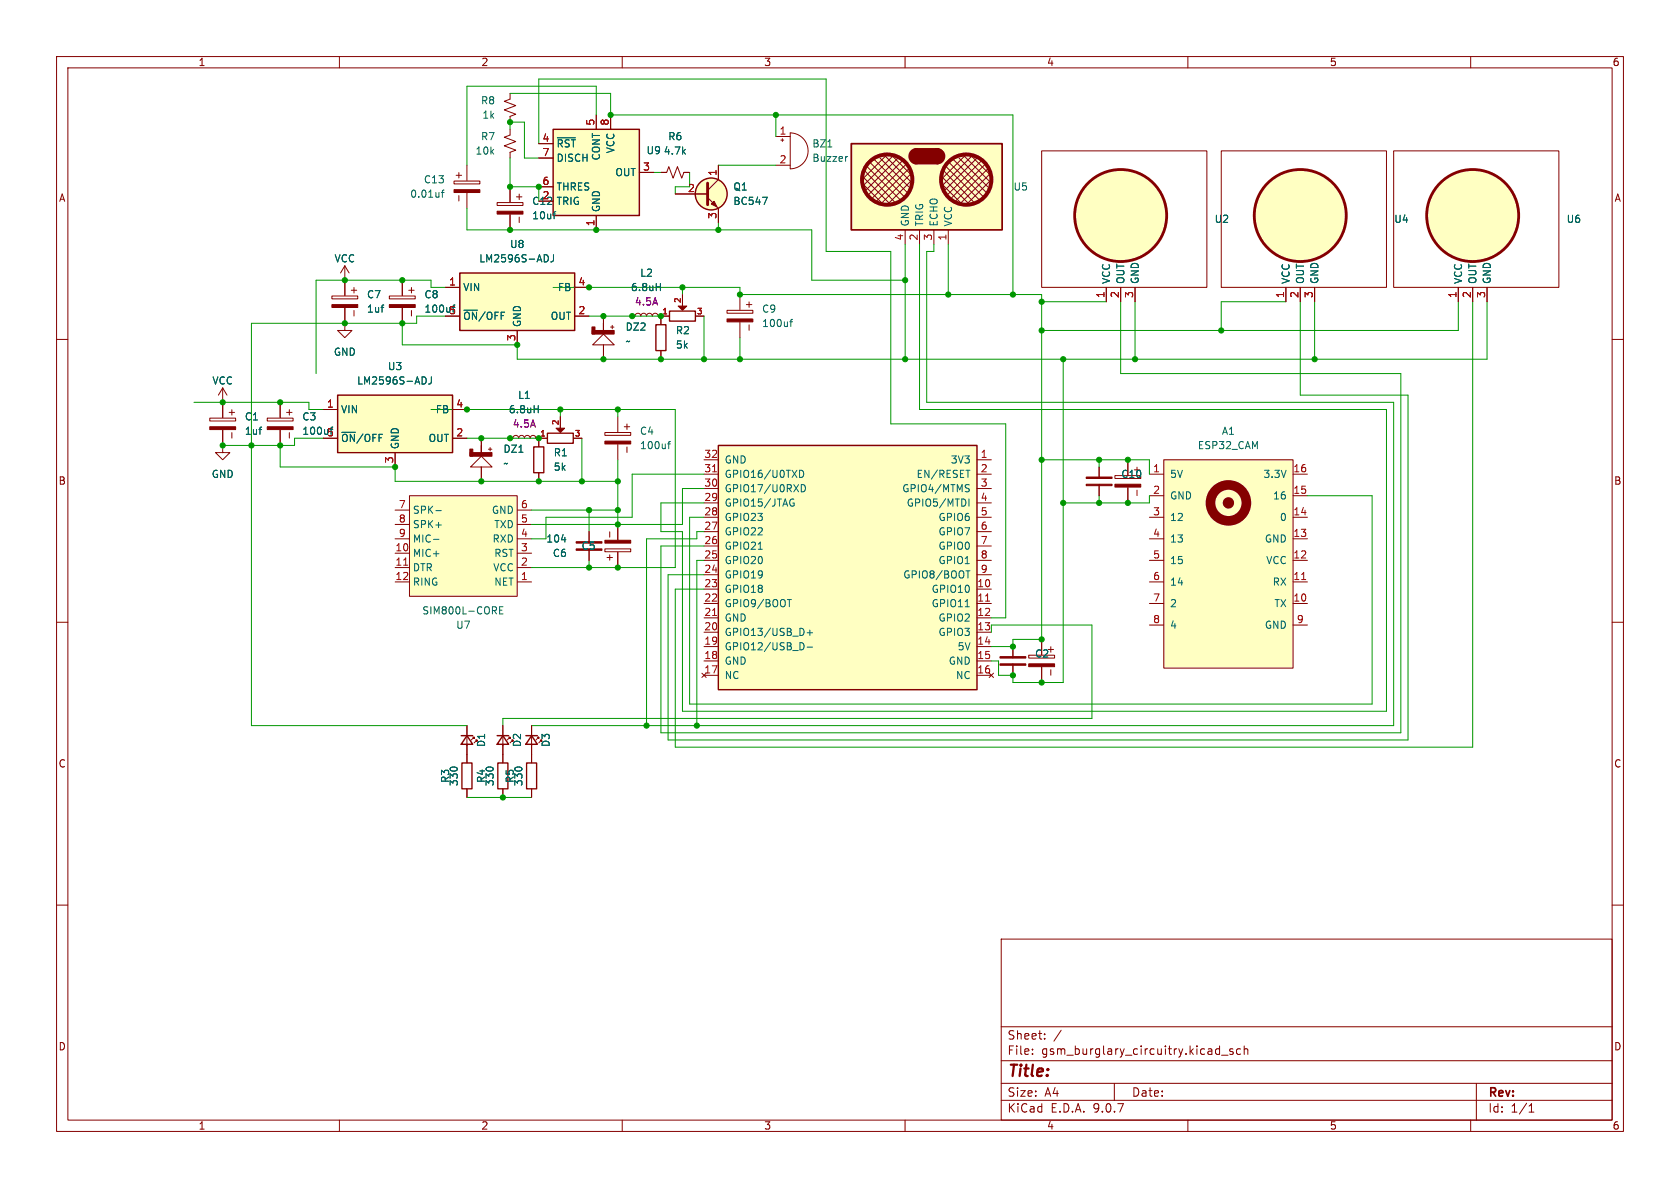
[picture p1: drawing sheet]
<svg xmlns="http://www.w3.org/2000/svg" width="297mm" height="210mm" viewBox="0 0 297 210" stroke-linecap="round" stroke-linejoin="round" font-family="sans-serif">
<g fill="none" stroke="#840000" stroke-width=".18">
<path d="M10 10h277v190h-277zM12 12h273v186h-273zM60 10v2M110 10v2M160 10v2M210 10v2M260 10v2M111.8 55.9h.5l.1-.4 .4-.1 .3 .1 .2 .4 .1-.4 .4-.1 .3 .1 .2 .4 .1-.4 .4-.1 .4 .1 .1 .4 .2-.4 .3-.1 .4 .1 .1 .4h.5M10 60h2M47.2 73.9h4.6v.5h-4.6zM49.5 71.1v2.7M49.5 76v2.7"/>
<path d="M51.1 76.5v.9M285 60h2M10 110h2M285 110h2M10 160h2M177 166h108v32h-108zM285 160h2M60 198v2M110 198v2M160 198v2M177 194.5h108M177 191.5h108"/>
<path d="M177 187.5h108M177 181.5h108M182.5 186.3v.1M182.5 185.5v.1M184.7 183.6v.1M184.7 182.8v.1M187.6 182.1l-1.3 2M197 191.5v3M210 198v2M215.5 185.4l.1 .1M215.6 184.9v1.5M215.6 186.3l-.1 .1"/>
<path d="M216 186.5h1.1M218 185.5l-.4-.1-.2 .2 .1 .2 .5 .2v.3h-.6M219.3 185.5l-.4-.1-.3 .3v.4l.1 .2h.6M220 185.5l.2-.1 .3 .1 .1 .9M220 184.9v1.5M260 198v2M261 191.5v6.5M270.3 196.6h.9M270.3 195.5l.4-.4v1.5"/>
</g>
<path d="M116 50.7h.7M116.7 50.1v1.3" fill="none" stroke="#006464" stroke-width=".18"/>
<path d="M47.2 75.4h4.6v.5h-4.6z" fill="#840000" stroke="#840000" stroke-width=".18"/>
<path d="M150.5 25.4h26.7v15.2h-26.7z" fill="#ffffc2"/>
<g fill="#ffffc2" stroke="#ffffc2" stroke-width=".18">
<circle cx="170.8" cy="31.8" r="4.4"/>
<circle cx="198.1" cy="38.1" r="8.1"/>
</g>
<path d="M150.5 25.4h26.7v15.2h-26.7z" fill="none" stroke="#840000" stroke-width=".3"/>
<path d="M161.9 26.7a.96 .96 0 0 0-.8 .9 .96 .96 0 0 0 .8 1M161.9 26.7h3.8v1.9h-3.8zM165.7 26.7a.95 .95 0 0 1 .9 .9 .95 .95 0 0 1-.9 1" fill="none" stroke="#840000" stroke-width="1"/>
<g fill="none" stroke="#840000" stroke-width=".18">
<path d="M152.4 31.1l5.1 5.1M152.4 32.4l3.8 3.8M152.7 30l5.8 6.1M153 29.2l6.4 6.4M153.7 28.6l6.3 6.3M154.3 27.9l6.4 6.4M155.6 27.9l5.1 5.1M156.2 27.3l5.1 5.1M156.8 27.3l-4.4 4.5M157.5 27.3l3.8 3.8M158.1 27.3l-5.7 5.7M158.7 27.9l-5.7 5.8"/>
<path d="M159.8 28.2l-6.4 6.3M160.3 29l-6.4 6.3M160.7 29.8l-5.8 5.8M161.3 30.5l-5.7 5.7M161.3 31.8l-4.5 4.4M166.4 31.1l5 5.1M166.4 32.4l3.8 3.8M166.6 30l5.9 6.1M167 29.2l6.4 6.4M167.6 28.6l6.4 6.3M168.3 27.9l6.3 6.4M169.5 27.9l5.1 5.1"/>
<path d="M170.2 27.3l5.1 5.1M170.8 27.3l-4.4 4.5M171.4 27.3l3.9 3.8M172.1 27.3l-5.7 5.7M172.7 27.9l-5.7 5.8M173.7 28.2l-6.3 6.3M174.2 29l-6.3 6.3M174.6 29.8l-5.7 5.8M175.3 30.5l-5.8 5.7M175.3 31.8l-4.5 4.4M184.1 26.7h29.3v24.1h-29.3zM106.7 59.1l1.9 1.9h-3.8z"/>
<path d="M106.7 55.9v2.5M160 40.6v2.6M162.6 40.6v2.6M165.1 40.6v2.6M167.6 40.6v2.6M195.6 50.8v2.5M198.1 50.8v2.5M200.7 50.8v2.5M106.7 61v2.5"/>
</g>
<path d="M162.1 27.4h3.3" fill="none" stroke="#840000" stroke-width="2"/>
<g fill="none" stroke="#840000" stroke-width=".7">
<circle cx="156.8" cy="31.8" r="4.4"/>
<circle cx="170.8" cy="31.8" r="4.4"/>
</g>
<g fill="#840000" stroke="#840000" stroke-width=".18">
<path d="M104.7 57.8h.5v1.2h-.5z"/>
<path d="M104.7 58.4h3.9v.7h-3.9z"/>
</g>
<circle cx="198.1" cy="38.1" r="8.1" fill="none" stroke="#840000" stroke-width=".5"/>
<path d="M81.3 48.3h20.3v10.1h-20.3z" fill="#ffffc2"/>
<path d="M81.3 48.3h20.3v10.1h-20.3z" fill="none" stroke="#840000" stroke-width=".25"/>
<g fill="none" stroke="#840000" stroke-width=".18">
<path d="M87.9 35.8h4.6v.5h-4.6zM90.2 33v2.7M90.2 37.9v2.7M91.8 38.4v.9M246.4 26.7h29.2v24.1h-29.2zM78.7 50.8h2.6M78.7 55.9h2.6M91.4 58.4v2.6M101.6 50.8h2.5M101.6 55.9h2.5M116.8 55.9h1.5M120.6 52.1v2"/>
<path d="M123 55.9h1.5M128.5 54.9h4.6v.5h-4.6zM130.8 52.1v2.7M130.8 57v2.7M132.4 57.4v1M257.8 50.8v2.5M260.3 50.8v2.5M262.9 50.8v2.5"/>
</g>
<path d="M97.8 37.8h.5M98.3 37.4l-.3 .1M96.5 45a.68 .68 0 0 1 .4 .7 .68 .68 0 0 1-.4 .6M97.9 45v.9a.41 .41 0 0 1-.5 .4M139.6 56.9h.5M140.1 56.5l-.3 .1v1.1" fill="none" stroke="#006464" stroke-width=".18"/>
<g fill="#840000" stroke="#840000" stroke-width=".18">
<path d="M87.9 37.3h4.6v.5h-4.6z"/>
<path d="M128.5 56.4h4.6v.5h-4.6z"/>
<path d="M119.9 54.1h1.5l-.8 .8z"/>
</g>
<circle cx="260.3" cy="38.1" r="8.1" fill="#ffffc2" stroke="#ffffc2" stroke-width=".18"/>
<circle cx="260.3" cy="38.1" r="8.1" fill="none" stroke="#840000" stroke-width=".5"/>
<path d="M118.4 55h4.5v1.8h-4.5z" fill="none" stroke="#840000" stroke-width=".24"/>
<path d="M205.7 81.3h22.9v36.8h-22.9z" fill="#ffffc2"/>
<g fill="none" stroke="#840000" stroke-width=".18">
<path d="M203.2 83.8h2.5M203.2 87.6h2.5M203.2 91.4h2.5M203.2 95.3h2.5M203.2 99.1h2.5M205.7 81.3h22.9v36.8h-22.9zM228.6 83.8h2.5M228.6 87.6h2.5M228.6 91.4h2.5M228.6 95.3h2.5M228.6 99.1h2.5M203.2 102.9h2.5"/>
<path d="M203.2 106.7h2.5M203.2 110.5h2.5M228.6 102.9h2.5M228.6 106.7h2.5M228.6 110.5h2.5"/>
<circle cx="217.2" cy="88.9" r="3.6"/>
</g>
<circle cx="217.2" cy="88.9" r=".51" fill="none" stroke="#840000" stroke-width="1"/>
<circle cx="217.2" cy="88.9" r="3.2" fill="none" stroke="#840000" stroke-width="1.7"/>
<path d="M230.1 102.5h.7" fill="none" stroke="#a90000" stroke-width=".18"/>
<path d="M127 78.7h45.7v43.2h-45.7z" fill="#ffffc2"/>
<path d="M127 78.7h45.7v43.2h-45.7zM81.5 130h2.1M82.5 130l1.1 1.6h-2.1zM87.9 130h2M88.9 130l1 1.6h-2zM93 130h2M94 130l1 1.6h-2z" fill="none" stroke="#840000" stroke-width=".25"/>
<g fill="none" stroke="#840000" stroke-width=".18">
<path d="M80.3 32h4.5v.5h-4.5zM81.1 34.6v.9M82.5 29.2v2.7M82.5 34.1v2.7M215.9 26.7h29.2v24.1h-29.2zM116.8 55.9v1.5M227.3 50.8v2.5M229.9 50.8v2.5M232.4 50.8v2.5M37.1 73.9h4.6v.5h-4.6zM39.4 71.1v2.7M39.4 76v2.7"/>
<path d="M41 76.5v.9M116.8 62v1.5M104.1 94v2M104.1 97.1v2M106.9 97h4.6v.5h-4.6zM107.8 94v1M109.2 92.7v2.7M109.2 97.6v2.7M124.5 83.8h2.5M124.5 81.3h2.5M124.5 86.4h2.5M124.5 88.9h2.5"/>
<path d="M124.5 91.4h2.5M124.5 94h2.5M124.5 96.5h2.5M124.5 99.1h2.5M172.7 83.8h2.6M172.7 81.3h2.6M172.7 86.4h2.6M172.7 88.9h2.6M172.7 91.4h2.6M172.7 94h2.6M172.7 96.5h2.6M172.7 99.1h2.6"/>
<path d="M124.1 119l.7 .8M124.5 114.3h2.5M124.5 101.6h2.5M124.5 104.1h2.5M124.5 106.7h2.5M124.5 109.2h2.5M124.5 111.8h2.5M124.5 116.8h2.5M124.5 119.4h2.5M124.8 119l-.7 .8M172.7 114.3h2.6M172.7 101.6h2.6"/>
<path d="M172.7 104.1h2.6M172.7 106.7h2.6M172.7 109.2h2.6M172.7 111.8h2.6M172.7 116.8h2.6M172.7 119.4h2.6M174.9 119l.7 .8M175.6 119l-.7 .8M82.5 128.3v6.6M82.5 139.5v1.5M83.6 130.3h.2v.3v-.3l-.5 .5M84.1 130.8h.2v.3v-.3l-.5 .5"/>
<path d="M88.9 128.3v6.6M88.9 139.5v1.5M89.9 130.3h.3v.3v-.3l-.5 .5M90.4 130.8h.3v.3v-.3l-.5 .5M94 128.3v6.6M94 139.5v1.5M95 130.3h.2v.3v-.3l-.5 .5M95.5 130.8h.3v.3v-.3l-.6 .5"/>
</g>
<g fill="none" stroke="#006464" stroke-width=".18">
<path d="M78 34h.5M78.5 33.6l-.3 .2v1.1M45.8 75.9h.5M46.1 75.5h.2M99.3 95.4h.7M134 97.1h.8M139.8 88.3h.5M140.2 88.9h.2v.5l-.2 .1-.4-.1M141.4 83.1a.64 .64 0 0 1 .7 .7 .64 .64 0 0 1-.7 .6zM141.7 85.7a.64 .64 0 0 1 .7 .6 .64 .64 0 0 1-.7 .6zM170.8 83.1h.7M170.9 86.3l.3 .1 .2 .3-.3 .2h-.3"/>
<path d="M170.9 85.7h.5M171.3 88.2v1.3M139.2 106h.7M139.5 106v1.3M141.9 113.7l.2 .5-.2 .6M142.7 111.9h1M142.7 114.4h1M143.2 111.4v.9M170.6 107.3h.8M170.8 100.9h.7M171.1 100.9v1.3"/>
</g>
<path d="M126 83.4h.7M126 108.8h.7M174.2 106.3h.8" fill="none" stroke="#a90000" stroke-width=".18"/>
<g fill="#840000" stroke="#840000" stroke-width=".18">
<path d="M80.3 33.5h4.5v.5h-4.5z"/>
<path d="M37.1 75.4h4.6v.5h-4.6z"/>
<path d="M101.9 97h4.5v.3h-4.5z"/>
<path d="M101.9 95.8h4.5v.2h-4.5z"/>
<path d="M106.9 95.5h4.6v.5h-4.6z"/>
</g>
<circle cx="229.9" cy="38.1" r="8.1" fill="#ffffc2" stroke="#ffffc2" stroke-width=".18"/>
<circle cx="229.9" cy="38.1" r="8.1" fill="none" stroke="#840000" stroke-width=".5"/>
<path d="M116 57.4h1.7v4.6h-1.7zM81.7 134.9h1.7v4.5h-1.7zM88 134.9h1.8v4.5h-1.8zM93.1 134.9h1.8v4.5h-1.8z" fill="none" stroke="#840000" stroke-width=".24"/>
<path d="M72.4 87.6h19v17.8h-19z" fill="#ffffc2"/>
<g fill="none" stroke="#840000" stroke-width=".18">
<path d="M39.4 78.7v1.3h-1.3l1.3 1.3 1.2-1.3h-1.2M39.4 78.7h.1M39.4 68.6l.7 1.3M39.4 68.6l-.8 1.3M39.4 68.6v2.5M85.1 77.5v2.5M90.2 77.5h.5l.1-.4 .4-.1 .3 .1 .2 .4 .1-.4 .4-.1 .4 .1 .1 .4 .2-.4 .3-.1 .4 .1 .1 .4 .2-.4 .3-.1 .4 .1 .1 .4h2M99.1 73.7v2M101.4 77.5h1.5M106.9 76.5h4.6v.5h-4.6zM109.2 73.7v2.7M109.2 78.6v2.7"/>
<path d="M110.8 79v1M69.8 97.8h2.6M69.8 95.3h2.6M69.8 92.7h2.6M69.8 90.2h2.6M72.4 87.6h19v17.8h-19zM83.2 82.6l1.9-2 1.9 2zM85.1 82.6v2.5M91.4 97.8h2.6M91.4 95.3h2.6M91.4 92.7h2.6M91.4 90.2h2.6"/>
<path d="M194.3 82.6v2M194.3 85.6v2M197.1 84.1h4.6v.5h-4.6zM199.4 81.3v2.7M199.4 86.2v2.7M201 86.6v1M69.8 102.9h2.6M69.8 100.3h2.6M91.4 102.9h2.6M91.4 100.3h2.6M179.1 114.3v2M179.1 117.4v2"/>
<path d="M181.9 115.8h4.5v.5h-4.5zM184.1 113v2.7M184.1 118v2.7M185.8 118.4v1"/>
</g>
<path d="M71.4 99.9h.7" fill="none" stroke="#a90000" stroke-width=".18"/>
<path d="M94.4 72.3h.8M95.2 71.7v1.3M118 78.5h.5M118.5 78l-.3 .2v1.1M76.6 95.3h1M77.1 90.3h.9M88.3 107.9h.4M88.9 107.3h-.6v1.2h.6" fill="none" stroke="#006464" stroke-width=".18"/>
<g fill="#840000" stroke="#840000" stroke-width=".18">
<path d="M83.1 79.4h.5v1.2h-.5z"/>
<path d="M83.1 80h3.9v.6h-3.9z"/>
<path d="M192 85.6h4.6v.3h-4.6z"/>
<path d="M192 84.3h4.6v.3h-4.6z"/>
<path d="M181.9 117.3h4.5v.6h-4.5z"/>
<path d="M176.8 117.3h4.6v.3h-4.6z"/>
<path d="M176.8 116.1h4.6v.2h-4.6z"/>
<path d="M197.1 85.6h4.6v.5h-4.6z"/>
<path d="M106.9 78h4.6v.5h-4.6z"/>
<path d="M98.3 75.7h1.5l-.7 .8z"/>
</g>
<path d="M96.8 76.6h4.5v1.8h-4.5z" fill="none" stroke="#840000" stroke-width=".24"/>
<path d="M97.8 22.9h15.2v15.2h-15.2z" fill="#ffffc2"/>
<path d="M97.8 22.9h15.2v15.2h-15.2z" fill="none" stroke="#840000" stroke-width=".25"/>
<path d="M95.2 25.4h2.6M95.2 27.9h2.6M95.2 33h2.6M95.2 35.6h2.6M105.4 20.3v2.6M105.4 38.1v2.5M107.9 20.3v2.6M113 30.5h2.6" fill="none" stroke="#840000" stroke-width=".18"/>
<path d="M98.5 24.4h3.2" fill="none" stroke="#006464" stroke-width=".18"/>
<path d="M59.7 69.9h20.3v10.1h-20.3z" fill="#ffffc2"/>
<g fill="none" stroke="#840000" stroke-width=".25">
<path d="M59.7 69.9h20.3v10.1h-20.3z"/>
<circle cx="125.7" cy="34.3" r="2.82"/>
</g>
<g fill="none" stroke="#840000" stroke-width=".18">
<path d="M90.2 16.5v1l-1 .4 2 .8-2 .7 2 .8-1 .4v1M90.2 22.9v1l-1 .4 2 .7-2 .8 2 .7-1 .4v1M90.2 33v2.7M90.2 37.9v2.7M95.2 25.4h2.6M95.2 27.9h2.6M95.2 33h2.6M95.2 35.6h2.6M105.4 20.3v2.6M105.4 38.1v2.5M107.9 20.3v2.6M113 30.5h2.6"/>
<path d="M116.8 30.5h1.1l.3-1 .8 2 .8-2 .7 2 .4-1h1M119.4 34.3h5.7M125.1 34.9l1.9 1.9v2.6M127 29.2v2.6l-1.9 1.9M137.2 24.1h2.5M137.2 29.2h2.5M138 24.8h.6M138.3 24.5v.5M139.7 23.5a3.2 3.2 0 0 1 3.2 3.2 3.2 3.2 0 0 1-3.2 3.1zM58.7 52.3h4.5v.5h-4.5zM61 57.2v1.2h-1.3l1.3 1.3 1.2-1.3h-1.2M61 57.2h.1"/>
<path d="M61 47v5.2M61 54.5v2.7M61 47l.7 1.3M61 47l-.8 1.3M62.6 54.9v1M68.8 52.3h4.6v.5h-4.6zM71.1 49.5v2.7M71.1 54.5v2.7M72.7 54.9v1M78.7 50.8h2.6M78.7 55.9h2.6M91.4 58.4v2.6"/>
<path d="M101.6 50.8h2.5M101.6 55.9h2.5M106.7 55.9v2.5M111.8 55.9h.5M116.3 55.9h2M116.8 55.9v1.5M120.6 52.1v2M123 55.9h1.5M195.6 50.8v2.5M198.1 50.8v2.5M200.7 50.8v2.5M227.3 50.8v2.5"/>
<path d="M229.9 50.8v2.5M232.4 50.8v2.5M257.8 50.8v2.5M260.3 50.8v2.5M262.9 50.8v2.5M39.4 78.7h.1M39.4 71.1v2.7M39.4 76v2.7M49.5 71.1v2.7M49.5 76v2.7M57.1 72.4h2.6M57.1 77.5h2.6"/>
<path d="M80 72.4h2.5M80 77.5h2.5M85.1 77.5v2.5M90.2 77.5h.5M94.7 77.5h2M95.2 77.5v1.5M99.1 73.7v2M101.4 77.5h1.5M106.7 61v2.5M116.8 62v1.5M69.8 80v2.6M85.1 82.6v2.5"/>
<path d="M95.2 83.6v1.5M104.1 94v2M104.1 97.1v2M109.2 92.7v2.7M109.2 97.6v2.7M194.3 82.6v2M194.3 85.6v2M199.4 81.3v2.7M199.4 86.2v2.7M179.1 114.3v2M179.1 117.4v2M184.1 113v2.7"/>
<path d="M184.1 118v2.7M82.5 128.3v1.7M82.5 131.6v3.3M82.5 139.5v1.5M88.9 128.3v1.7M88.9 131.6v3.3M88.9 139.5v1.5M94 128.3v1.7M94 131.6v3.3M94 139.5v1.5"/>
</g>
<g fill="none" stroke="#006464" stroke-width=".18">
<path d="M97.8 37.8h.5M98.3 37.4l-.3 .1M98.5 24.4h3.2M134.8 34.9h.8l-.5 1.2M146.3 26h.8M149.9 27.7h-.3M67.4 54.3h.4M67.7 53.9h.1M96.5 45a.68 .68 0 0 1 .4 .7 .68 .68 0 0 1-.4 .6M97.9 45v.9a.41 .41 0 0 1-.5 .4M116 50.7h.7M116.7 50.1v1.3"/>
<path d="M45.8 75.9h.5M46.1 75.5h.2M74.9 66.6a.68 .68 0 0 1 .5 .7 .68 .68 0 0 1-.5 .6M76.3 66.6v.9a.41 .41 0 0 1-.5 .4M94.4 72.3h.8M95.2 71.7v1.3M99.3 95.4h.7"/>
</g>
<circle cx="125.7" cy="34.3" r="2.82" fill="#ffffc2" stroke="#ffffc2" stroke-width=".18"/>
<path d="M125.1 32.4v3.8" fill="none" stroke="#840000" stroke-width=".51"/>
<g fill="#840000" stroke="#840000" stroke-width=".18">
<path d="M126.2 35.6l.5 1-1-.5z"/>
<path d="M68.8 53.8h4.6v.6h-4.6z"/>
<path d="M58.7 53.8h4.5v.6h-4.5z"/>
</g>
<path d="M94.4 79h1.7v4.6h-1.7z" fill="none" stroke="#840000" stroke-width=".24"/>
<g fill="none" stroke="#009600" stroke-width=".18">
<path d="M90.2 16.5h17.7v3.8h71.2v31.8M82.5 36.8v3.8h61v8.9h16.5M90.2 27.9v5.1h5v2.6M90.2 22.9v-1.3h2.5v6.3h2.5M95.2 25.4v-11.4h50.8v30.5h11.5v30.4h20.3v34.3h-2.5M105.4 20.3v-5.1h-22.9v14M115.6 30.5h1.2M121.9 30.5v2.5h-2.5v1.3M127 39.4v1.2M127 29.2h10.2M137.2 20.3v3.8M78.7 50.8h-2.5v-1.3h-20.3v16.5"/>
<path d="M78.7 55.9h-5v1.3h-29.3v71.1h38.1M97.8 50.8h33v1.3h53.3v60.9h-5v1.3h-3.8M104.1 55.9h12.7M120.6 50.8v1.3M124.5 55.9v7.6M130.8 59.7v3.8M160 43.2v20.3M162.6 43.2v29.2h82.5v53.3h-124.5v-31.7h-3.8v-5.1h7.7M165.1 43.2v1.3h-1.3v26.6h82.6v57.2h-152.4M167.6 43.2v8.9M184.1 53.3h11.5M198.1 53.3v12.7h49.5v63.5h-130.8v-33h7.7"/>
<path d="M200.7 53.3v10.2M227.3 53.3h-11.4v5.1M229.9 53.3v16.6h19v60.9h-130.8v-29.2h6.4M232.4 53.3v10.2M257.8 53.3v5.1h-73.7M260.3 53.3v78.8h-140.9v-28h5.1M262.9 53.3v10.2h-171.5v-2.5h-20.3v-3.8M34.3 71.1h20.3v1.3h2.5M49.5 78.7v3.9h20.3v2.5h39.4M57.1 77.5h-5v1.2h-12.7M76.2 72.4h43.2v27.9h-25.4M82.5 77.5h12.7"/>
<path d="M99.1 72.4v1.3M102.9 77.5v7.6M109.2 72.4v1.3M188 63.5v57.2h-8.9v-1.3h-2.6v-2.6h-1.2M94 90.2h15.2M104.1 90.2v3.8M104.1 99.1v1.2M109.2 81.3v11.4M124.5 94h-1.3v1.3h-8.9v33M124.5 99.1h-1.3v29.2M124.5 83.8h-12.7v7.6h-15.3v3.9h-2.5M124.5 86.4h-3.9v6.3h-26.6"/>
<path d="M184.1 81.3h19.1v2.5M194.3 81.3v1.3M194.3 87.6v1.3M203.2 87.6v1.3h-15.2M231.1 87.6h11.5v36.9h-120.7v-33.1h2.6M175.3 111.8v-1.3h17.7v16.5h-104.1v1.3M82.5 141h11.5"/>
</g>
<g fill="#009600" stroke="#009600" stroke-width=".18">
<circle cx="61" cy="49.5" r=".46"/>
<circle cx="61" cy="57.2" r=".46"/>
<circle cx="44.4" cy="78.7" r=".46"/>
<circle cx="39.4" cy="78.7" r=".46"/>
<circle cx="82.5" cy="72.4" r=".46"/>
<circle cx="71.1" cy="49.5" r=".46"/>
<circle cx="71.1" cy="57.2" r=".46"/>
<circle cx="39.4" cy="71.1" r=".46"/>
<circle cx="111.8" cy="55.9" r=".46"/>
<circle cx="106.7" cy="63.5" r=".46"/>
<circle cx="106.7" cy="55.9" r=".46"/>
<circle cx="104.1" cy="50.8" r=".46"/>
<circle cx="105.4" cy="40.6" r=".46"/>
<circle cx="95.2" cy="33" r=".46"/>
<circle cx="99.1" cy="72.4" r=".46"/>
<circle cx="109.2" cy="72.4" r=".46"/>
<circle cx="91.4" cy="61" r=".46"/>
<circle cx="90.2" cy="33" r=".46"/>
<circle cx="90.2" cy="40.6" r=".46"/>
<circle cx="95.2" cy="85.1" r=".46"/>
<circle cx="85.1" cy="85.1" r=".46"/>
<circle cx="90.2" cy="77.5" r=".46"/>
<circle cx="109.2" cy="100.3" r=".46"/>
<circle cx="109.2" cy="92.7" r=".46"/>
<circle cx="102.9" cy="85.1" r=".46"/>
<circle cx="104.1" cy="90.2" r=".46"/>
<circle cx="109.2" cy="90.2" r=".46"/>
<circle cx="109.2" cy="85.1" r=".46"/>
<circle cx="95.2" cy="77.5" r=".46"/>
<circle cx="116.8" cy="55.9" r=".46"/>
<circle cx="116.8" cy="63.5" r=".46"/>
<circle cx="49.5" cy="71.1" r=".46"/>
<circle cx="49.5" cy="78.7" r=".46"/>
<circle cx="85.1" cy="77.5" r=".46"/>
<circle cx="69.8" cy="82.6" r=".46"/>
<circle cx="88.9" cy="141" r=".46"/>
<circle cx="124.5" cy="63.5" r=".46"/>
<circle cx="130.8" cy="63.5" r=".46"/>
<circle cx="107.9" cy="20.3" r=".46"/>
<circle cx="90.2" cy="21.6" r=".46"/>
<circle cx="123.2" cy="128.3" r=".46"/>
<circle cx="114.3" cy="128.3" r=".46"/>
<circle cx="184.1" cy="120.7" r=".46"/>
<circle cx="184.1" cy="113" r=".46"/>
<circle cx="104.1" cy="100.3" r=".46"/>
<circle cx="167.6" cy="52.1" r=".46"/>
<circle cx="184.1" cy="58.4" r=".46"/>
<circle cx="179.1" cy="52.1" r=".46"/>
<circle cx="184.1" cy="53.3" r=".46"/>
<circle cx="215.9" cy="58.4" r=".46"/>
<circle cx="200.7" cy="63.5" r=".46"/>
<circle cx="199.4" cy="81.3" r=".46"/>
<circle cx="188" cy="63.5" r=".46"/>
<circle cx="188" cy="88.9" r=".46"/>
<circle cx="194.3" cy="81.3" r=".46"/>
<circle cx="184.1" cy="81.3" r=".46"/>
<circle cx="120.6" cy="50.8" r=".46"/>
<circle cx="130.8" cy="52.1" r=".46"/>
<circle cx="127" cy="40.6" r=".46"/>
<circle cx="137.2" cy="20.3" r=".46"/>
<circle cx="194.3" cy="88.9" r=".46"/>
<circle cx="199.4" cy="88.9" r=".46"/>
<circle cx="232.4" cy="63.5" r=".46"/>
<circle cx="179.1" cy="114.3" r=".46"/>
<circle cx="179.1" cy="119.4" r=".46"/>
<circle cx="160" cy="49.5" r=".46"/>
<circle cx="160" cy="63.5" r=".46"/>
</g>
<text font-size="2.8" fill="#840000" x="178" y="190.9">Title:</text>
<g font-size="2.1" fill="#840000">
<text x="178" y="184">Sheet:</text>
<text x="178" y="186.7">File:</text>
<text x="184.1" y="186.7">gsm_burglary_circuitry.kicad_sch</text>
<text x="178" y="196.9">KiCad</text>
<text x="178" y="194.1">Size:</text>
<text x="184.7" y="194.1">A4</text>
<text x="185.7" y="196.9">E.D.A.</text>
<text x="193.3" y="196.9">9.0.7</text>
<text x="200" y="194.1">Date:</text>
<text x="263" y="194.3">Rev:</text>
<text x="263" y="196.9">Id:</text>
<text x="267.1" y="196.9">1/1</text>
</g>
<g font-size="1.8" fill="#840000">
<text x="35" y="11.9">1</text>
<text x="85" y="11.9">2</text>
<text x="135" y="11.9">3</text>
<text x="185" y="11.9">4</text>
<text x="235" y="11.9">5</text>
<text x="285" y="11.9">6</text>
<text x="10.3" y="35.9">A</text>
<text x="81.9" y="31.9" transform="rotate(-90 81.9 31.9)">+</text>
<text x="92.6" y="35.7" transform="rotate(-90 92.6 35.7)">+</text>
<text x="285.3" y="35.9">A</text>
<text x="63.3" y="52.2" transform="rotate(-90 63.3 52.2)">+</text>
<text x="73.5" y="52.2" transform="rotate(-90 73.5 52.2)">+</text>
<text x="133.2" y="54.7" transform="rotate(-90 133.2 54.7)">+</text>
<text x="41.8" y="73.8" transform="rotate(-90 41.8 73.8)">+</text>
<text x="51.9" y="73.8" transform="rotate(-90 51.9 73.8)">+</text>
<text x="111.6" y="76.3" transform="rotate(-90 111.6 76.3)">+</text>
<text x="10.3" y="85.9">B</text>
<text x="285.3" y="85.9">B</text>
<text x="108.6" y="99.4" transform="rotate(-90 108.6 99.4)">+</text>
<text x="10.3" y="135.9">C</text>
<text x="285.3" y="135.9">C</text>
<text x="10.3" y="185.9">D</text>
<text x="285.3" y="185.9">D</text>
<text x="35" y="199.9">1</text>
<text x="85" y="199.9">2</text>
<text x="135" y="199.9">3</text>
<text x="185" y="199.9">4</text>
<text x="235" y="199.9">5</text>
<text x="285" y="199.9">6</text>
</g>
<g font-size="1.8" fill="#006464">
<text x="84.9" y="18.6">R8</text>
<text x="85.2" y="21.2">1k</text>
<text x="84" y="27.5">10k</text>
<text x="84.9" y="25">R7</text>
<text x="98.3" y="26.3">~{RST}</text>
<text x="98.3" y="28.8">DISCH</text>
<text x="106.3" y="28.5" transform="rotate(-90 106.3 28.5)">CONT</text>
<text x="108.8" y="27.2" transform="rotate(-90 108.8 27.2)">VCC</text>
<text x="114.2" y="27.5">U9</text>
<text x="117.3" y="27.5">4.7k</text>
<text x="118" y="25">R6</text>
<text x="143.5" y="26.3">BZ1</text>
<text x="143.5" y="28.8">Buzzer</text>
<text x="72.4" y="35.2">0.01uf</text>
<text x="74.8" y="32.6">C13</text>
<text x="98.3" y="33.9">THRES</text>
<text x="108.7" y="31.3">OUT</text>
<text x="129.5" y="33.9">Q1</text>
<text x="179.1" y="33.9">U5</text>
<text x="94" y="39">10uf</text>
<text x="94" y="36.4">C12</text>
<text x="98.3" y="36.4">TRIG</text>
<text x="106.3" y="37.6" transform="rotate(-90 106.3 37.6)">GND</text>
<text x="129.5" y="36.4">BC547</text>
<text x="160.9" y="40.1" transform="rotate(-90 160.9 40.1)">GND</text>
<text x="163.4" y="40.1" transform="rotate(-90 163.4 40.1)">TRIG</text>
<text x="166" y="40.1" transform="rotate(-90 166 40.1)">ECHO</text>
<text x="168.5" y="40.1" transform="rotate(-90 168.5 40.1)">VCC</text>
<text x="214.6" y="39.6">U2</text>
<text x="246.4" y="39.6">U4</text>
<text x="276.9" y="39.6">U6</text>
<text x="59" y="46.6">VCC</text>
<text x="84.6" y="46.6">LM2596S-ADJ</text>
<text x="90.1" y="44">U8</text>
<text x="64.8" y="52.9">C7</text>
<text x="74.9" y="52.9">C8</text>
<text x="81.8" y="51.7">VIN</text>
<text x="98.5" y="51.7">FB</text>
<text x="111.4" y="51.7">6.8uH</text>
<text x="113.1" y="49.1">L2</text>
<text x="196.4" y="50.3" transform="rotate(-90 196.4 50.3)">VCC</text>
<text x="199" y="50.3" transform="rotate(-90 199 50.3)">OUT</text>
<text x="201.5" y="50.3" transform="rotate(-90 201.5 50.3)">GND</text>
<text x="228.2" y="50.3" transform="rotate(-90 228.2 50.3)">VCC</text>
<text x="230.7" y="50.3" transform="rotate(-90 230.7 50.3)">OUT</text>
<text x="233.3" y="50.3" transform="rotate(-90 233.3 50.3)">GND</text>
<text x="258.7" y="50.3" transform="rotate(-90 258.7 50.3)">VCC</text>
<text x="261.2" y="50.3" transform="rotate(-90 261.2 50.3)">OUT</text>
<text x="263.8" y="50.3" transform="rotate(-90 263.8 50.3)">GND</text>
<text x="64.8" y="55.5">1uf</text>
<text x="81.8" y="56.7">~{ON}/OFF</text>
<text x="92.3" y="57.9" transform="rotate(-90 92.3 57.9)">GND</text>
<text x="97.3" y="56.7">OUT</text>
<text x="110.5" y="58.6">DZ2</text>
<text x="119.4" y="59.3">R2</text>
<text x="134.6" y="55.5">C9</text>
<text x="134.6" y="58">100uf</text>
<text x="58.9" y="63.1">GND</text>
<text x="68.5" y="65.6">U3</text>
<text x="110.5" y="61.2">~</text>
<text x="119.4" y="61.8">5k</text>
<text x="37.5" y="68.2">VCC</text>
<text x="63" y="68.2">LM2596S-ADJ</text>
<text x="91.5" y="70.7">L1</text>
<text x="43.2" y="74.5">C1</text>
<text x="43.2" y="77.1">1uf</text>
<text x="53.3" y="74.5">C3</text>
<text x="53.3" y="77.1">100uf5</text>
<text x="60.2" y="73.3">VIN</text>
<text x="76.9" y="73.3">FB</text>
<text x="89.9" y="73.3">6.8uH</text>
<text x="113" y="77.1">C4</text>
<text x="215.9" y="77.1">A1</text>
<text x="60.2" y="78.3">~{ON}/OFF</text>
<text x="70.7" y="79.5" transform="rotate(-90 70.7 79.5)">GND</text>
<text x="75.7" y="78.3">OUT</text>
<text x="88.9" y="82.8">~</text>
<text x="88.9" y="80.2">DZ1</text>
<text x="97.8" y="80.9">R1</text>
<text x="97.8" y="83.4">5k</text>
<text x="113" y="79.6">100uf</text>
<text x="128" y="82.1">GND</text>
<text x="168" y="82.1">3V3</text>
<text x="201.8" y="83.9" transform="rotate(-90 201.8 83.9)">+</text>
<text x="211.7" y="79.6">ESP32_CAM</text>
<text x="37.3" y="84.7">GND</text>
<text x="128" y="84.7">GPIO16/U0TXD</text>
<text x="128" y="87.2">GPIO17/U0RXD</text>
<text x="128" y="89.8">GPIO15/JTAG</text>
<text x="159.4" y="87.2">GPIO4/MTMS</text>
<text x="160.2" y="89.8">GPIO5/MTDI</text>
<text x="161.9" y="84.7">EN/RESET</text>
<text x="198.1" y="84.7">C10</text>
<text x="206.8" y="84.7">5V</text>
<text x="206.8" y="88.5">GND</text>
<text x="223.3" y="84.7">3.3V</text>
<text x="225" y="88.5">16</text>
<text x="72.9" y="93.6">SPK+</text>
<text x="72.9" y="91">SPK-</text>
<text x="86.9" y="91">GND</text>
<text x="87.3" y="93.6">TXD</text>
<text x="128" y="92.3">GPIO23</text>
<text x="128" y="94.8">GPIO22</text>
<text x="165.8" y="92.3">GPIO6</text>
<text x="165.8" y="94.8">GPIO7</text>
<text x="206.8" y="92.3">12</text>
<text x="226.2" y="92.3">0</text>
<text x="72.9" y="101.2">DTR</text>
<text x="72.9" y="98.7">MIC+</text>
<text x="72.9" y="96.1">MIC-</text>
<text x="87" y="96.1">RXD</text>
<text x="87.1" y="101.2">VCC</text>
<text x="87.3" y="98.7">RST</text>
<text x="96.5" y="96.1">104</text>
<text x="97.6" y="98.7">C6</text>
<text x="102.7" y="97.4">C5</text>
<text x="128" y="97.4">GPIO21</text>
<text x="128" y="99.9">GPIO20</text>
<text x="165.8" y="97.4">GPIO0</text>
<text x="165.8" y="99.9">GPIO1</text>
<text x="206.8" y="96.1">13</text>
<text x="206.8" y="99.9">15</text>
<text x="223.5" y="96.1">GND</text>
<text x="223.8" y="99.9">VCC</text>
<text x="72.9" y="103.7">RING</text>
<text x="87.3" y="103.7">NET</text>
<text x="128" y="102.5">GPIO19</text>
<text x="128" y="105">GPIO18</text>
<text x="128" y="107.5">GPIO9/BOOT</text>
<text x="159.6" y="102.5">GPIO8/BOOT</text>
<text x="164.6" y="105">GPIO10</text>
<text x="164.6" y="107.5">GPIO11</text>
<text x="206.8" y="103.7">14</text>
<text x="206.8" y="107.5">2</text>
<text x="224.9" y="103.7">RX</text>
<text x="225.2" y="107.5">TX</text>
<text x="74.6" y="108.8">SIM800L-CORE</text>
<text x="80.5" y="111.4">U7</text>
<text x="128" y="110.1">GND</text>
<text x="128" y="112.6">GPIO13/USB_D+</text>
<text x="165.8" y="110.1">GPIO2</text>
<text x="165.8" y="112.6">GPIO3</text>
<text x="206.8" y="111.4">4</text>
<text x="223.5" y="111.4">GND</text>
<text x="128" y="115.2">GPIO12/USB_D-</text>
<text x="128" y="117.7">GND</text>
<text x="167.6" y="117.7">GND</text>
<text x="169.2" y="115.2">5V</text>
<text x="182.9" y="116.4">C2</text>
<text x="186.5" y="115.7" transform="rotate(-90 186.5 115.7)">+</text>
<text x="128" y="120.2">NC</text>
<text x="168.9" y="120.2">NC</text>
<text x="86" y="132.2" transform="rotate(-90 86 132.2)">D1</text>
<text x="92.3" y="132.2" transform="rotate(-90 92.3 132.2)">D2</text>
<text x="97.4" y="132.2" transform="rotate(-90 97.4 132.2)">D3</text>
<text x="79.6" y="138.5" transform="rotate(-90 79.6 138.5)">R3</text>
<text x="81.1" y="139.1" transform="rotate(-90 81.1 139.1)">330</text>
<text x="86" y="138.5" transform="rotate(-90 86 138.5)">R4</text>
<text x="87.5" y="139.1" transform="rotate(-90 87.5 139.1)">330</text>
<text x="91" y="138.5" transform="rotate(-90 91 138.5)">R5</text>
<text x="92.6" y="139.1" transform="rotate(-90 92.6 139.1)">330</text>
</g>
<g font-size="1.8" fill="#a90000">
<text x="105.2" y="22.3" transform="rotate(-90 105.2 22.3)">5</text>
<text x="107.7" y="22.3" transform="rotate(-90 107.7 22.3)">8</text>
<text x="137.7" y="23.9">1</text>
<text x="95.8" y="25.1">4</text>
<text x="95.8" y="27.7">7</text>
<text x="137.7" y="29">2</text>
<text x="95.8" y="32.8">6</text>
<text x="95.8" y="35.3">2</text>
<text x="113.6" y="30.2">3</text>
<text x="121.5" y="34">2</text>
<text x="126.7" y="31.2" transform="rotate(-90 126.7 31.2)">1</text>
<text x="105.2" y="40.1" transform="rotate(-90 105.2 40.1)">1</text>
<text x="126.7" y="38.8" transform="rotate(-90 126.7 38.8)">3</text>
<text x="159.8" y="42.6" transform="rotate(-90 159.8 42.6)">4</text>
<text x="162.3" y="42.6" transform="rotate(-90 162.3 42.6)">2</text>
<text x="164.8" y="42.6" transform="rotate(-90 164.8 42.6)">3</text>
<text x="167.4" y="42.6" transform="rotate(-90 167.4 42.6)">1</text>
<text x="79.3" y="50.5">1</text>
<text x="102.2" y="50.5">4</text>
<text x="195.3" y="52.8" transform="rotate(-90 195.3 52.8)">1</text>
<text x="197.9" y="52.8" transform="rotate(-90 197.9 52.8)">2</text>
<text x="200.4" y="52.8" transform="rotate(-90 200.4 52.8)">3</text>
<text x="227.1" y="52.8" transform="rotate(-90 227.1 52.8)">1</text>
<text x="229.6" y="52.8" transform="rotate(-90 229.6 52.8)">2</text>
<text x="232.2" y="52.8" transform="rotate(-90 232.2 52.8)">3</text>
<text x="257.6" y="52.8" transform="rotate(-90 257.6 52.8)">1</text>
<text x="260.1" y="52.8" transform="rotate(-90 260.1 52.8)">2</text>
<text x="262.6" y="52.8" transform="rotate(-90 262.6 52.8)">3</text>
<text x="74.9" y="55.5">100uf5</text>
<text x="102.2" y="55.6">2</text>
<text x="91.2" y="60.4" transform="rotate(-90 91.2 60.4)">3</text>
<text x="57.7" y="72.1">1</text>
<text x="80.6" y="72.1">4</text>
<text x="80.6" y="77.2">2</text>
<text x="69.6" y="82" transform="rotate(-90 69.6 82)">3</text>
<text x="124.4" y="81">32</text>
<text x="124.4" y="83.6">31</text>
<text x="173.3" y="83.6">2</text>
<text x="173.3" y="81">1</text>
<text x="203.8" y="83.6">1</text>
<text x="228.6" y="83.6">16</text>
<text x="70.4" y="89.9">7</text>
<text x="92" y="89.9">6</text>
<text x="124.4" y="86.1">30</text>
<text x="124.4" y="88.6">29</text>
<text x="173.3" y="86.1">3</text>
<text x="173.3" y="88.6">4</text>
<text x="203.8" y="87.4">2</text>
<text x="228.6" y="87.4">15</text>
<text x="70.4" y="95">9</text>
<text x="70.4" y="92.5">8</text>
<text x="92" y="95">4</text>
<text x="92" y="92.5">5</text>
<text x="124.4" y="91.2">28</text>
<text x="124.4" y="93.7">27</text>
<text x="173.3" y="91.2">5</text>
<text x="173.3" y="93.7">6</text>
<text x="203.8" y="91.2">3</text>
<text x="203.8" y="95">4</text>
<text x="228.6" y="91.2">14</text>
<text x="228.6" y="95">13</text>
<text x="69.8" y="100.1">11</text>
<text x="69.8" y="97.5">10</text>
<text x="92" y="100.1">2</text>
<text x="92" y="97.5">3</text>
<text x="124.4" y="96.3">26</text>
<text x="124.4" y="98.8">25</text>
<text x="124.4" y="101.3">24</text>
<text x="173.3" y="96.3">7</text>
<text x="173.3" y="98.8">8</text>
<text x="173.3" y="101.3">9</text>
<text x="203.8" y="98.8">5</text>
<text x="228.6" y="98.8">12</text>
<text x="69.8" y="102.6">12</text>
<text x="92" y="102.6">1</text>
<text x="124.4" y="103.9">23</text>
<text x="124.4" y="106.4">22</text>
<text x="172.7" y="103.9">10</text>
<text x="172.7" y="106.4">11</text>
<text x="203.8" y="102.6">6</text>
<text x="203.8" y="106.4">7</text>
<text x="228.6" y="102.6">11</text>
<text x="228.6" y="106.4">10</text>
<text x="124.4" y="109">21</text>
<text x="124.4" y="111.5">20</text>
<text x="172.7" y="109">12</text>
<text x="172.7" y="111.5">13</text>
<text x="203.8" y="110.2">8</text>
<text x="229.2" y="110.2">9</text>
<text x="124.4" y="114">19</text>
<text x="124.4" y="116.6">18</text>
<text x="124.4" y="119.1">17</text>
<text x="172.7" y="114">14</text>
<text x="172.7" y="116.6">15</text>
<text x="172.7" y="119.1">16</text>
</g>
<g font-size="1.8" fill="#840084">
<text x="112.1" y="54.2">4.5A</text>
<text x="90.6" y="75.8">4.5A</text>
</g>
<g font-size="1.4" fill="#a90000">
<text x="120.4" y="53.7" transform="rotate(-90 120.4 53.7)">2</text>
<text x="117" y="55.6">1</text>
<text x="123.1" y="55.6">3</text>
<text x="95.4" y="77.2">1</text>
<text x="98.8" y="75.3" transform="rotate(-90 98.8 75.3)">2</text>
<text x="101.5" y="77.2">3</text>
</g>
<g font-size="1.1" fill="#840000">
<text x="108.8" y="58.5" transform="rotate(-90 108.8 58.5)">+</text>
<text x="87.2" y="80" transform="rotate(-90 87.2 80)">+</text>
</g>
</svg>
